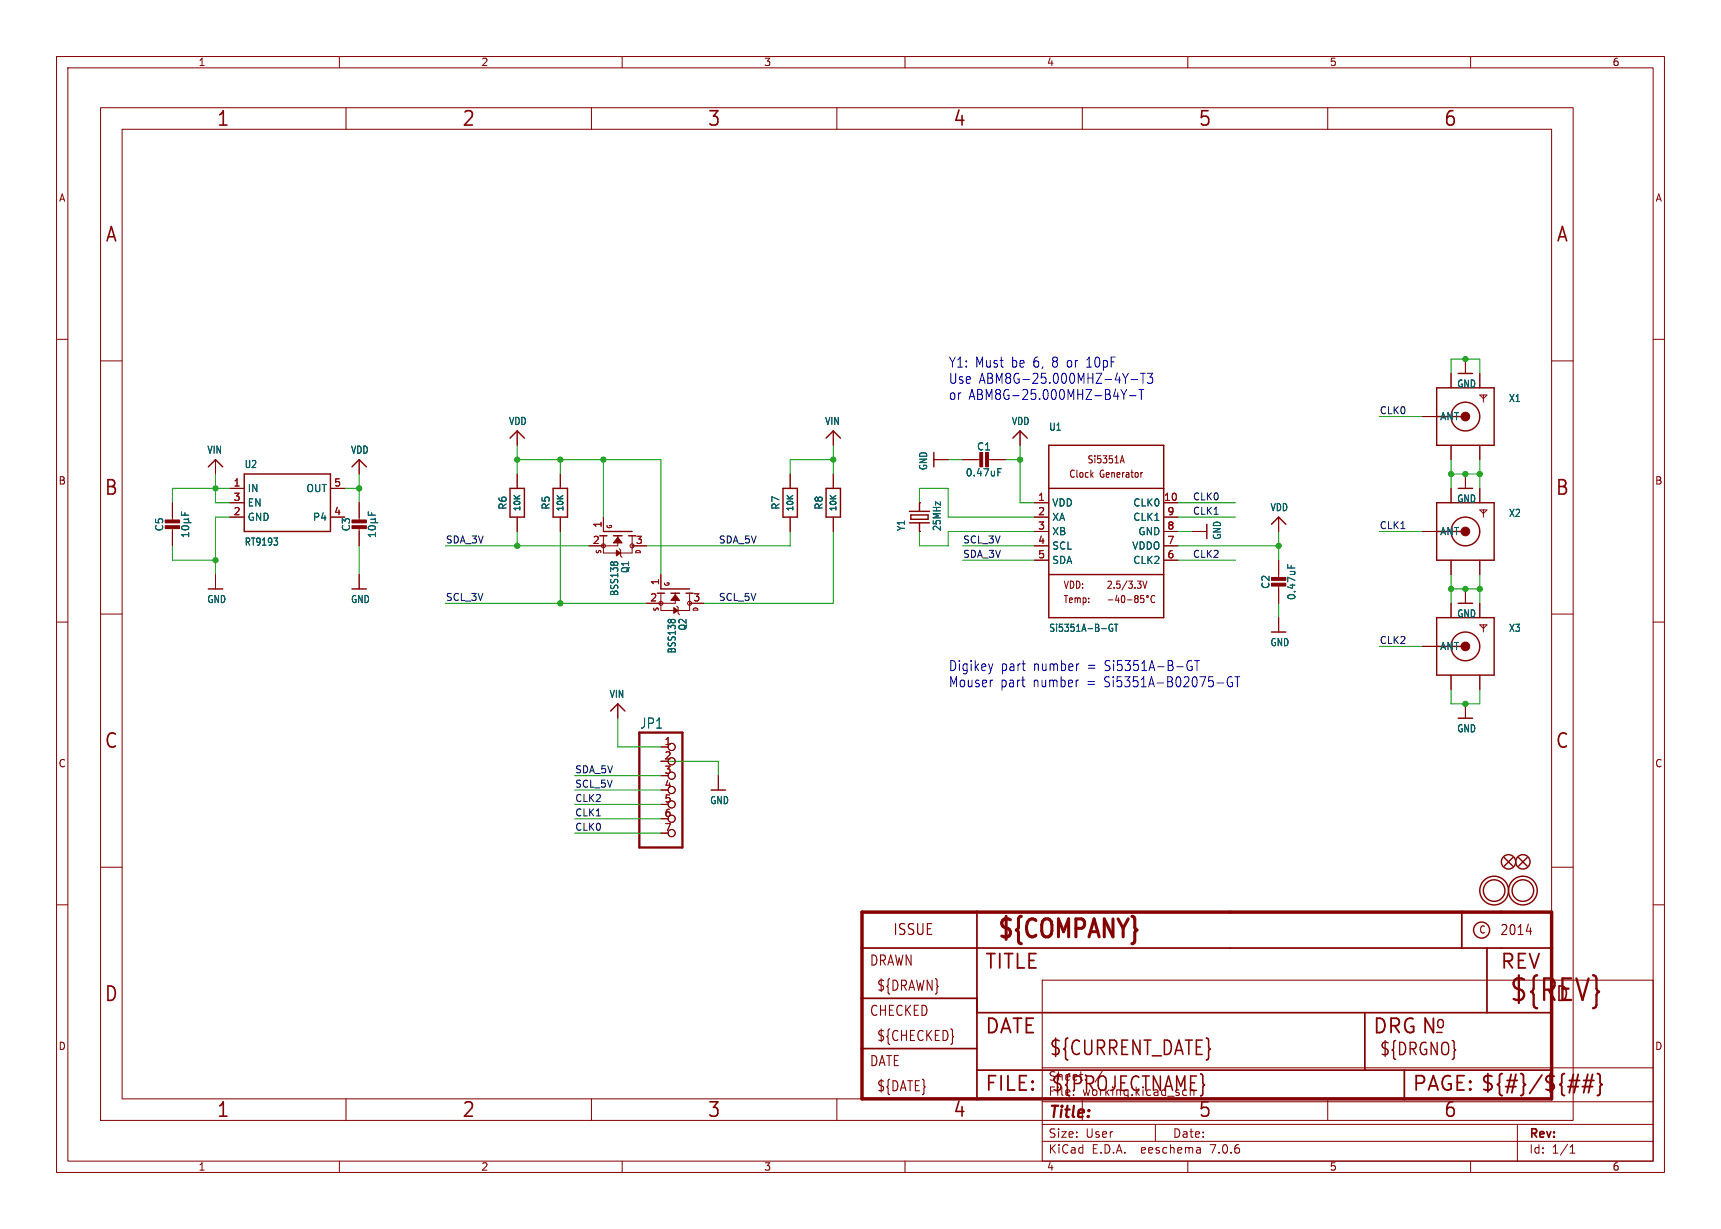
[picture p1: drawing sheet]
<svg xmlns="http://www.w3.org/2000/svg" width="304mm" height="217mm" viewBox="0 0 304 217" stroke-linecap="round" stroke-linejoin="round" font-family="sans-serif">
<g fill="none" stroke="#840000" stroke-width=".18">
<path d="M10 10h284.3v197.3h-284.3zM12 12h280.3v193.3h-280.3zM17.8 19h260.3v179.1h-260.3zM60 10v2M61.2 19v3.9M104.6 19v3.9M110 10v2M148 19v3.9M160 10v2M191.3 19v3.9M210 10v2M234.7 19v3.9"/>
<path d="M260 10v2M21.6 22.9h252.7v171.4h-252.7zM10 60h2M292.3 60h2M17.8 63.8h3.8M91.4 76.2v2.5M147.3 76.2v2.5M180.3 76.2v2.5M251.5 73.7h2.5M256.5 66v2.6M256.5 78.7v2.6M259.1 63.5v2.5"/>
<path d="M261.6 69.8h1.3l-.6 .7zM261.6 66v2.6M261.6 78.7v2.6M262.3 69.8v1.3M274.3 63.8h3.8M30.5 88.9v3.3M30.5 93.2v3.3M38.1 81.3v2.5M40.6 88.9h2.6M40.6 91.4h2.6M40.6 86.4h2.6M58.4 91.4h2.6"/>
<path d="M58.4 86.4h2.6M63.5 81.3v2.5M63.5 88.9v3.3M63.5 93.2v3.3M91.4 83.8v2.6M91.4 91.4v2.6M99.1 83.8v2.6M99.1 91.4v2.6M106.7 94.7v3.1h5.1v-3.1M106.7 91.4v2.6M109.2 94.7v1.8h-5.1M109.5 97l.2 .3v1l.3 .3"/>
<path d="M111.8 96.5h2.5M139.7 83.8v2.6M139.7 91.4v2.6M147.3 83.8v2.6M147.3 91.4v2.6M162.6 94h.1M162.6 88.9h.1M165.1 81.3h2.5M170.2 81.3h3.3M174.5 81.3h3.3M182.9 96.5h2.5M182.9 94h2.5"/>
<path d="M182.9 88.9h2.5M182.9 91.4h2.5M182.9 99.1h2.5M198.2 81.5h.5M198.4 80.6l.4 1.3M202 83.6h-.2M205.7 96.5h2.6M205.7 94h2.6M205.7 88.9h2.6M205.7 91.4h2.6M205.7 99.1h2.6M210.8 94h2.6"/>
<path d="M226.1 91.4v2.6M226.1 99.1v3.3M251.5 94h2.5M256.5 86.4v2.5M256.5 99.1v2.5M259.1 83.8v2.6M261.6 86.4v2.5M261.6 99.1v2.5M261.6 90.2h1.3l-.6 .6zM262.3 90.2v1.2M10 110h2M17.8 108.6h3.8"/>
<path d="M38.1 101.6v2.5M63.5 101.6v2.5M116.8 104.9v3h5.1v-3M116.8 101.6v2.5M119.4 104.9v1.8h-5.1M119.6 107.2l.3 .2v1.1l.2 .2M121.9 106.7h2.6M195.9 106.1h.9M197.5 105.2l-.3 .9h.7M197.7 105.7v.9M198.4 105.4l.1-.1a.72 .72 0 0 1 0 1.3 .95 .95 0 0 1-.1-1.2zM199.3 106.1h.8"/>
<path d="M200.8 105.8l-.2-.2 .2-.3 .3 .1 .1 .1-.2 .3M200.8 105.8l-.2 .3 .1 .3 .1 .2 .3-.1 .1-.2v-.3l-.2-.2M200.8 105.8h.2M202 102.8l.4 1.2 .4-1.2M202.2 105.3h-.5l-.1 .6 .2-.1h.4v.6l-.2 .2-.4-.2M204.2 105.4h-.1a.62 .62 0 0 0-.7 .4 .62 .62 0 0 0 .4 .8l.4-.2M226.1 103.4v3.3M226.1 109.2v2.6M251.5 114.3h2.5M256.5 106.7v2.5M256.5 119.4v2.5M259.1 104.1v2.6"/>
<path d="M261.6 106.7v2.5M261.6 119.4v2.5M261.6 110.5h1.3l-.6 .6zM262.3 110.5v1.3M274.3 108.6h3.8M292.3 110h2M109.2 124.5v2.5M116.8 132.1h1.3M116.8 137.2h1.3M127 137.2v2.5M259.1 124.5v2.5M10 160h2"/>
<path d="M17.8 153.4h3.8M116.8 142.2h1.3M116.8 144.8h1.3M116.8 147.3h1.3M274.3 153.4h3.8M292.3 160h2M184.3 173.3h108v32h-108zM61.2 194.3v3.8M104.6 194.3v3.8M148 194.3v3.8M184.3 198.8h108M184.3 194.8h108"/>
<path d="M184.3 188.8h108M191.3 194.3v3.8M204.3 198.8v3M234.7 194.3v3.8M268.3 198.8v6.5M60 205.3v2M110 205.3v2M160 205.3v2M184.3 201.8h108M210 205.3v2M212.2 203v.9M212.2 203.8l-.1 .1"/>
<path d="M212.2 203.3h-.1M260 205.3v2M277.6 203.9h.8M277.6 202.8l.4-.4v1.5"/>
<circle cx="106.7" cy="96.5" r=".36"/>
<circle cx="111.8" cy="96.5" r=".36"/>
<circle cx="116.8" cy="106.7" r=".36"/>
<circle cx="121.9" cy="106.7" r=".36"/>
<circle cx="202.9" cy="105.5" r=".17"/>
<circle cx="118.7" cy="132.1" r=".63"/>
<circle cx="118.7" cy="134.6" r=".63"/>
<circle cx="118.7" cy="139.7" r=".63"/>
<circle cx="118.7" cy="137.2" r=".63"/>
<circle cx="118.7" cy="144.8" r=".63"/>
<circle cx="118.7" cy="147.3" r=".63"/>
<circle cx="118.7" cy="142.2" r=".63"/>
</g>
<g fill="none" stroke="#840000" stroke-width=".25">
<path d="M90.2 77.5l1.2-1.3 1.3 1.3M146 77.5l1.3-1.3 1.3 1.3M179.1 77.5l1.2-1.3 1.3 1.3M185.4 78.7h20.3v30.5h-20.3zM254 68.6h10.2v10.1h-10.2zM254 73.7h5.1M257.8 66h2.5M36.8 82.5l1.3-1.2 1.3 1.2M43.2 83.8h15.2v10.2h-15.2zM62.2 82.5l1.3-1.2 1.3 1.2M90.2 86.4h2.5v5h-2.5zM97.8 86.4h2.5v5h-2.5z"/>
<path d="M106 94.7h1.3M106.7 94h5.1M108.5 94.7h1.5M111.1 94.7h1.3M138.4 86.4h2.6v5h-2.6zM146 86.4h2.6v5h-2.6zM160.8 92.5h3.5M160.8 90.4h3.5M161 91.1h3.1v.7h-3.1zM162.6 88.9v1.5M162.6 92.5v1.5M165.1 80v2.5"/>
<path d="M185.4 86.4h20.3M213.4 92.7v2.5M224.8 92.7l1.3-1.3 1.2 1.3M254 88.9h10.2v10.2h-10.2zM254 94h5.1M257.8 86.4h2.5M36.8 104.1h2.6M62.2 104.1h2.6M116.2 104.9h1.3M116.8 104.1h5.1M118.6 104.9h1.5M121.3 104.9h1.3"/>
<path d="M185.4 101.6h20.3M224.8 111.8h2.5M254 109.2h10.2v10.2h-10.2zM254 114.3h5.1M257.8 106.7h2.5M107.9 125.7l1.3-1.2 1.3 1.2M125.7 139.7h2.6M257.8 127h2.5M265.9 151.6l1.6 1.6M267.5 151.6l-1.6 1.6M268.5 151.6l1.5 1.6M270 151.6l-1.5 1.6"/>
<circle cx="259.1" cy="73.7" r="2.54"/>
<circle cx="259.1" cy="94" r="2.54"/>
<circle cx="259.1" cy="114.3" r="2.54"/>
<circle cx="264.2" cy="157.5" r="2.54"/>
<circle cx="264.2" cy="157.5" r="1.9"/>
<circle cx="266.7" cy="152.4" r="1.27"/>
<circle cx="269.2" cy="157.5" r="2.54"/>
<circle cx="269.2" cy="157.5" r="1.9"/>
<circle cx="269.2" cy="152.4" r="1.27"/>
<circle cx="261.9" cy="164.5" r="1.42"/>
</g>
<g fill="#840000" stroke="#840000" stroke-width=".18">
<path d="M109.2 95l.8 1h-1.5z"/>
<path d="M109 97.3l.7 .5-.7 .5z"/>
<path d="M173.2 80h.5v2.5h-.5z"/>
<path d="M174.2 80h.6v2.5h-.6z"/>
<path d="M224.8 103.1h2.5v.5h-2.5z"/>
<path d="M224.8 102.1h2.5v.5h-2.5z"/>
<path d="M62.2 93h2.6v.5h-2.6z"/>
<path d="M62.2 91.9h2.6v.6h-2.6z"/>
<path d="M119.4 105.2l.7 1h-1.5z"/>
<path d="M119.1 107.4l.8 .5-.8 .6z"/>
<path d="M29.2 93h2.5v.5h-2.5z"/>
<path d="M29.2 91.9h2.5v.6h-2.5z"/>
<circle cx="259.1" cy="73.7" r=".76"/>
<circle cx="259.1" cy="114.3" r=".76"/>
<circle cx="259.1" cy="94" r=".76"/>
</g>
<g fill="none" stroke="#006464" stroke-width=".18">
<path d="M32.1 90.5v.6h1.3M32.2 93.1a.69 .69 0 0 1 1.2 .3 .72 .72 0 0 1-1.3-.1zM32.5 92.4h1.3M32.5 91.8h.7M32.7 90.7v.4M33.2 91.8l.2 .2v.2l-.2 .2M33.4 94.5h-1.3l.4 .4M33.4 94.2v.7M33.4 91.6l-.2 .2M48.4 95.1h.7l-.4 .5M49 95.7v.6M65.1 90.5v.6h1.3"/>
<path d="M65.2 93.2a.75 .75 0 0 1 1.2 .2 .72 .72 0 0 1-1.3-.1zM65.5 92.4h1.3M65.5 91.8h.7M65.7 90.7v.4M66.2 91.8l.2 .2v.2l-.2 .2M66.4 94.2v.7M66.4 94.5h-1.3l.4 .4M66.4 91.6l-.2 .2M108 99.5l.2-.1 .2 .1M108.6 99.5l.1-.1 .5 .1M176.4 83.5h.4M176.4 82.9h.6"/>
<path d="M227.7 99.8v.6M118.2 109.6l.2-.1 .2 .1M118.7 109.6l.2-.1 .4 .1M196.7 110.4a.62 .62 0 0 0-.7 .5 .62 .62 0 0 0 .4 .7l.3-.1v-.4h-.2M197 110.4h.6M197.3 110.4v1.2M228.3 100v.4"/>
</g>
<path d="M152.4 161.3h121.9v33h-121.9z" fill="none" stroke="#840000" stroke-width=".61"/>
<path d="M152.4 176.5h20.3M152.4 167.6h121.9M172.7 161.3v33M172.7 179.1h101.6M241.3 179.1v10.1M258.4 161.3v6.3M262.9 167.6v11.5M152.4 185.4h20.3M172.7 189.2h101.6M248.3 189.2v5.1" fill="none" stroke="#840000" stroke-width=".3"/>
<path d="M277.2 192.1h1.8M277.4 191.1h1.9M279 190l-.7 3.2M279.7 192.1h1.9M280 191.1h1.8M280.7 190l-.7 3.2M281.6 190l-.8 3.2M282.4 189.8l.4 .2 .1 .2v1.2l.4 .4-.4 .3v1.3l-.1 .2-.4 .1" fill="none" stroke="#840000" stroke-width=".32"/>
<path d="M269.8 164.7h1M168.5 183.2l.1 .1-.1 .1" fill="none" stroke="#840000" stroke-width=".19"/>
<path d="M113 129.5h7.6v20.4h-7.6z" fill="none" stroke="#840000" stroke-width=".41"/>
<g fill="none" stroke="#0000c2" stroke-width=".18">
<path d="M196.9 70.1h.9M198.2 68.9l.5 .9M198.7 69.8v.8M199.2 68.9l-.5 .9M199.5 66l-.5 .9M199.7 70h1.1M200 67.1h1.1M201.3 68.9h.9M201.6 66h.9M201.8 68.9v1.7M202.1 66v1.8M202.9 66h.9l-.5 .7a.41 .41 0 0 1 .5 .3l-.1 .7-.6 .1-.2-.2"/>
<path d="M175.5 117.4l-.3 1.2M210.1 116.9h.6M210.5 117.8h.3v.6l-.3 .2-.4-.1M211.2 116.8h.9M211.6 116.8v1.8M217.8 119.8a.51 .51 0 0 0-.8 .3v.6a.68 .68 0 0 0 .6 .7l.3-.1v-.6h-.3M218.3 119.7h.9M218.8 119.7v1.7M215.2 120.8h1.1"/>
</g>
<g fill="none" stroke="#009600" stroke-width=".18">
<path d="M91.4 78.7v5.1M147.3 78.7v5.1M180.3 78.7v10.2h2.6M243.8 73.7h7.7M256.5 66v-2.5h5.1v2.5M30.5 96.5v2.6h7.6M38.1 83.8v5.1h2.5M40.6 86.4h-10.1v2.5M40.6 91.4h-2.5v10.2M61 86.4h2.5M63.5 83.8v5.1M63.5 96.5v5.1"/>
<path d="M78.7 96.5h25.4M91.4 94v2.5M91.4 81.3h25.4v20.3M99.1 81.3v2.5M99.1 94v12.7M106.7 81.3v10.1M139.7 94v2.5h-25.4M147.3 81.3h-7.6v2.5M147.3 94v12.7h-22.8M162.6 94v2.5h5v-2.5h15.3M162.6 88.9v-2.5h5v5h15.3M167.6 81.3h2.6"/>
<path d="M170.2 96.5h12.7M170.2 99.1h12.7M177.8 81.3h2.5M208.3 96.5h17.8M208.3 88.9h10.1M208.3 91.4h10.1M208.3 99.1h10.1M208.3 94h2.5M226.1 94v5.1M243.8 94h7.7M256.5 81.3v5.1M256.5 83.8h5.1"/>
<path d="M261.6 81.3v5.1M78.7 106.7h35.6M226.1 106.7v2.5M243.8 114.3h7.7M256.5 101.6v5.1M256.5 104.1h5.1M261.6 101.6v5.1M101.6 139.7h15.2M101.6 137.2h15.2M109.2 127v5.1h7.6M116.8 134.6h10.2v2.6M256.5 121.9v2.6h5.1v-2.6"/>
<path d="M101.6 142.2h15.2M101.6 144.8h15.2M101.6 147.3h15.2"/>
</g>
<g fill="#009600" stroke="#009600" stroke-width=".18">
<circle cx="256.5" cy="83.8" r=".46"/>
<circle cx="147.3" cy="81.3" r=".46"/>
<circle cx="106.7" cy="81.3" r=".46"/>
<circle cx="99.1" cy="81.3" r=".46"/>
<circle cx="63.5" cy="86.4" r=".46"/>
<circle cx="91.4" cy="81.3" r=".46"/>
<circle cx="99.1" cy="106.7" r=".46"/>
<circle cx="91.4" cy="96.5" r=".46"/>
<circle cx="38.1" cy="86.4" r=".46"/>
<circle cx="38.1" cy="99.1" r=".46"/>
<circle cx="180.3" cy="81.3" r=".46"/>
<circle cx="226.1" cy="96.5" r=".46"/>
<circle cx="261.6" cy="83.8" r=".46"/>
<circle cx="259.1" cy="83.8" r=".46"/>
<circle cx="261.6" cy="104.1" r=".46"/>
<circle cx="259.1" cy="124.5" r=".46"/>
<circle cx="256.5" cy="104.1" r=".46"/>
<circle cx="259.1" cy="104.1" r=".46"/>
<circle cx="259.1" cy="63.5" r=".46"/>
</g>
<text font-size="5.3" fill="#840000" x="266.7" y="177.6">${REV}</text>
<text font-size="4.4" fill="#840000" x="176.1" y="166.6">${COMPANY}</text>
<g font-size="3.5" fill="#840000">
<text x="38.2" y="22.7">1</text>
<text x="81.6" y="22.7">2</text>
<text x="125" y="22.7">3</text>
<text x="168.4" y="22.7">4</text>
<text x="211.8" y="22.7">5</text>
<text x="255.1" y="22.7">6</text>
<text x="18.5" y="43.1">A</text>
<text x="275" y="43.1">A</text>
<text x="18.3" y="87.9">B</text>
<text x="274.9" y="87.9">B</text>
<text x="18.3" y="132.7">C</text>
<text x="274.9" y="132.7">C</text>
<text x="174" y="171.7">TITLE</text>
<text x="265.1" y="171.7">REV</text>
<text x="18.3" y="177.4">D</text>
<text x="274.9" y="177.4">D</text>
<text x="174" y="183.2">DATE</text>
<text x="242.6" y="183.2">DRG N</text>
<text x="185.4" y="187">${CURRENT_DATE}</text>
<text x="38.2" y="197.9">1</text>
<text x="81.6" y="197.9">2</text>
<text x="125" y="197.9">3</text>
<text x="168.4" y="197.9">4</text>
<text x="174" y="193.3">FILE:</text>
<text x="185.7" y="193.3">${PROJECTNAME}</text>
<text x="211.8" y="197.9">5</text>
<text x="249.6" y="193.3">PAGE: ${#}/${##}</text>
<text x="255.1" y="197.9">6</text>
</g>
<g font-size="3" fill="#840000">
<text x="253.7" y="182.2">o</text>
<text x="243.8" y="186.9">${DRGNO}</text>
</g>
<text font-size="2.8" fill="#840000" x="185.3" y="198.2">Title:</text>
<text font-size="2.7" fill="#840000" x="157.8" y="165.6">ISSUE</text>
<g font-size="2.5" fill="#0000c2">
<text x="167.6" y="65.1">Y1: Must</text>
<text x="178.9" y="65.1">be 6, 8 or</text>
<text x="192.7" y="65.1">10pF</text>
<text x="167.6" y="68">Use ABM8G-25.000MHZ-4Y-T3</text>
<text x="167.6" y="70.9">or</text>
<text x="171.2" y="70.9">ABM8G-25.000MHZ-B4Y-T</text>
<text x="167.6" y="118.8">Digikey</text>
<text x="176.9" y="118.8">part</text>
<text x="182.8" y="118.8">number</text>
<text x="192.4" y="118.8">=</text>
<text x="195.6" y="118.8">Si5351A-B-GT</text>
<text x="167.6" y="121.7">Mouser</text>
<text x="176.9" y="121.7">part</text>
<text x="182.7" y="121.7">number</text>
<text x="192.4" y="121.7">=</text>
<text x="195.5" y="121.7">Si5351A-B02075-GT</text>
</g>
<text font-size="2.5" fill="#006464" x="113.1" y="129">JP1</text>
<g font-size="2.5" fill="#840000">
<text x="265.1" y="165.6">2014</text>
<text x="153.7" y="171">DRAWN</text>
<text x="153.7" y="179.9">CHECKED</text>
<text x="154.9" y="175.5">${DRAWN}</text>
<text x="154.9" y="184.3">${CHECKED}</text>
<text x="153.7" y="188.8">DATE</text>
<text x="154.9" y="193.2">${DATE}</text>
</g>
<g font-size="2.1" fill="#840000">
<text x="185.3" y="191.3">Sheet:</text>
<text x="193.5" y="191.3">/</text>
<text x="185.3" y="194">File:</text>
<text x="191.4" y="194">working.kicad_sch</text>
<text x="185.3" y="201.4">Size:</text>
<text x="191.9" y="201.4">User</text>
<text x="207.3" y="201.4">Date:</text>
<text x="270.3" y="201.6">Rev:</text>
<text x="185.3" y="204.2">KiCad</text>
<text x="193" y="204.2">E.D.A.</text>
<text x="201.9" y="204.2">eeschema</text>
<text x="214.3" y="204.2">7.0.6</text>
<text x="270.3" y="204.2">Id:</text>
<text x="274.4" y="204.2">1/1</text>
</g>
<g font-size="1.8" fill="#840000">
<text x="35" y="11.9">1</text>
<text x="85" y="11.9">2</text>
<text x="135" y="11.9">3</text>
<text x="185" y="11.9">4</text>
<text x="235" y="11.9">5</text>
<text x="285" y="11.9">6</text>
<text x="10.3" y="35.9">A</text>
<text x="292.6" y="35.9">A</text>
<text x="192.2" y="82.1">Si5351A</text>
<text x="10.3" y="85.9">B</text>
<text x="188.9" y="84.7">Clock</text>
<text x="194.4" y="84.7">Generator</text>
<text x="292.5" y="85.9">B</text>
<text x="187.9" y="106.8">Temp:</text>
<text x="187.9" y="104.3">VDD:</text>
<text x="195.6" y="104.3">2.5/3.3V</text>
<text x="10.3" y="135.9">C</text>
<text x="292.5" y="135.9">C</text>
<text x="261.4" y="165.3">C</text>
<text x="10.3" y="185.9">D</text>
<text x="292.5" y="185.9">D</text>
<text x="35" y="207.2">1</text>
<text x="85" y="207.2">2</text>
<text x="135" y="207.2">3</text>
<text x="185" y="207.2">4</text>
<text x="235" y="207.2">5</text>
<text x="285" y="207.2">6</text>
</g>
<g font-size="1.8" fill="#006464">
<text x="257.5" y="68.7">GND</text>
<text x="266.7" y="71.3">X1</text>
<text x="89.9" y="75.4">VDD</text>
<text x="145.8" y="75.4">VIN</text>
<text x="178.8" y="75.4">VDD</text>
<text x="185.4" y="76.4">U1</text>
<text x="254.5" y="74.5">ANT</text>
<text x="36.5" y="80.4">VIN</text>
<text x="43.2" y="83">U2</text>
<text x="61.9" y="80.4">VDD</text>
<text x="164.1" y="83.3" transform="rotate(-90 164.1 83.3)">GND</text>
<text x="172.6" y="79.9">C1</text>
<text x="43.7" y="87.2">IN</text>
<text x="43.7" y="89.8">EN</text>
<text x="54.1" y="87.2">OUT</text>
<text x="170.6" y="84.4">0.47uF</text>
<text x="185.9" y="89.8">VDD</text>
<text x="200.3" y="89.8">CLK0</text>
<text x="257.5" y="89.1">GND</text>
<text x="29.1" y="94.1" transform="rotate(-90 29.1 94.1)">C5</text>
<text x="43.7" y="92.3">GND</text>
<text x="55.2" y="92.3">P4</text>
<text x="62.1" y="94.1" transform="rotate(-90 62.1 94.1)">C3</text>
<text x="89.8" y="90.2" transform="rotate(-90 89.8 90.2)">R6</text>
<text x="97.4" y="90.2" transform="rotate(-90 97.4 90.2)">R5</text>
<text x="138" y="90.2" transform="rotate(-90 138 90.2)">R7</text>
<text x="145.6" y="90.2" transform="rotate(-90 145.6 90.2)">R8</text>
<text x="160.2" y="94" transform="rotate(-90 160.2 94)">Y1</text>
<text x="166.5" y="94" transform="rotate(-90 166.5 94)">25MHz</text>
<text x="185.9" y="92.3">XA</text>
<text x="185.9" y="94.8">XB</text>
<text x="200.3" y="92.3">CLK1</text>
<text x="201.2" y="94.8">GND</text>
<text x="216.1" y="95.5" transform="rotate(-90 216.1 95.5)">GND</text>
<text x="224.5" y="90.6">VDD</text>
<text x="254.5" y="94.8">ANT</text>
<text x="266.7" y="91.6">X2</text>
<text x="43.2" y="96.7">RT9193</text>
<text x="111.4" y="101.4" transform="rotate(-90 111.4 101.4)">Q1</text>
<text x="185.9" y="97.4">SCL</text>
<text x="185.9" y="99.9">SDA</text>
<text x="200.1" y="97.4">VDDO</text>
<text x="200.3" y="99.9">CLK2</text>
<text x="36.5" y="106.8">GND</text>
<text x="61.9" y="106.8">GND</text>
<text x="109.5" y="105.5" transform="rotate(-90 109.5 105.5)">BSS138</text>
<text x="224.6" y="104.2" transform="rotate(-90 224.6 104.2)">C2</text>
<text x="229.2" y="106.2" transform="rotate(-90 229.2 106.2)">0.47uF</text>
<text x="121.6" y="111.6" transform="rotate(-90 121.6 111.6)">Q2</text>
<text x="185.4" y="111.9">Si5351A-B-GT</text>
<text x="257.5" y="109.4">GND</text>
<text x="266.7" y="111.9">X3</text>
<text x="119.7" y="115.7" transform="rotate(-90 119.7 115.7)">BSS138</text>
<text x="224.5" y="114.5">GND</text>
<text x="254.5" y="115.2">ANT</text>
<text x="107.7" y="123.6">VIN</text>
<text x="257.5" y="129.7">GND</text>
<text x="125.4" y="142.4">GND</text>
</g>
<g font-size="1.8" fill="#a90000">
<text x="41.2" y="86.1">1</text>
<text x="41.2" y="88.6">3</text>
<text x="59" y="86.1">5</text>
<text x="183.4" y="88.6">1</text>
<text x="205.7" y="88.6">10</text>
<text x="41.2" y="91.2">2</text>
<text x="59" y="91.2">4</text>
<text x="106.4" y="93.4" transform="rotate(-90 106.4 93.4)">1</text>
<text x="183.4" y="91.2">2</text>
<text x="183.4" y="93.7">3</text>
<text x="206.3" y="93.7">8</text>
<text x="206.3" y="91.2">9</text>
<text x="104.7" y="96.3">2</text>
<text x="112.3" y="96.3">3</text>
<text x="183.4" y="96.3">4</text>
<text x="183.4" y="98.8">5</text>
<text x="206.3" y="98.8">6</text>
<text x="206.3" y="96.3">7</text>
<text x="114.9" y="106.4">2</text>
<text x="116.6" y="103.6" transform="rotate(-90 116.6 103.6)">1</text>
<text x="122.5" y="106.4">3</text>
<text x="117.4" y="131.8">1</text>
<text x="117.4" y="134.4">2</text>
<text x="117.4" y="136.9">3</text>
<text x="117.4" y="139.4">4</text>
<text x="117.4" y="142">5</text>
<text x="117.4" y="144.5">6</text>
<text x="117.4" y="147.1">7</text>
</g>
<g font-size="1.7" fill="#0f0f0f">
<text x="243.8" y="73.3">CLK0</text>
<text x="210.8" y="88.6">CLK0</text>
<text x="210.8" y="91.1">CLK1</text>
<text x="243.8" y="93.6">CLK1</text>
<text x="78.7" y="96.2">SDA_3V</text>
<text x="127" y="96.2">SDA_5V</text>
<text x="170.2" y="98.7">SDA_3V</text>
<text x="170.2" y="96.2">SCL_3V</text>
<text x="210.8" y="98.7">CLK2</text>
<text x="78.7" y="106.3">SCL_3V</text>
<text x="127" y="106.3">SCL_5V</text>
<text x="243.8" y="114">CLK2</text>
<text x="101.6" y="136.8">SDA_5V</text>
<text x="101.6" y="141.9">CLK2</text>
<text x="101.6" y="139.4">SCL_5V</text>
<text x="101.6" y="144.4">CLK1</text>
<text x="101.6" y="147">CLK0</text>
</g>
<g font-size="1.4" fill="#006464">
<text x="92.3" y="90.6" transform="rotate(-90 92.3 90.6)">10K</text>
<text x="99.9" y="90.6" transform="rotate(-90 99.9 90.6)">10K</text>
<text x="140.5" y="90.6" transform="rotate(-90 140.5 90.6)">10K</text>
<text x="148.1" y="90.6" transform="rotate(-90 148.1 90.6)">10K</text>
</g>
<g font-size="1.1" fill="#840000">
<text x="108.4" y="93.6" transform="rotate(-90 108.4 93.6)">G</text>
<text x="106.5" y="98" transform="rotate(-90 106.5 98)">S</text>
<text x="113.5" y="98.1" transform="rotate(-90 113.5 98.1)">D</text>
<text x="118.6" y="103.8" transform="rotate(-90 118.6 103.8)">G</text>
<text x="116.7" y="108.2" transform="rotate(-90 116.7 108.2)">S</text>
<text x="123.6" y="108.2" transform="rotate(-90 123.6 108.2)">D</text>
</g>
</svg>
